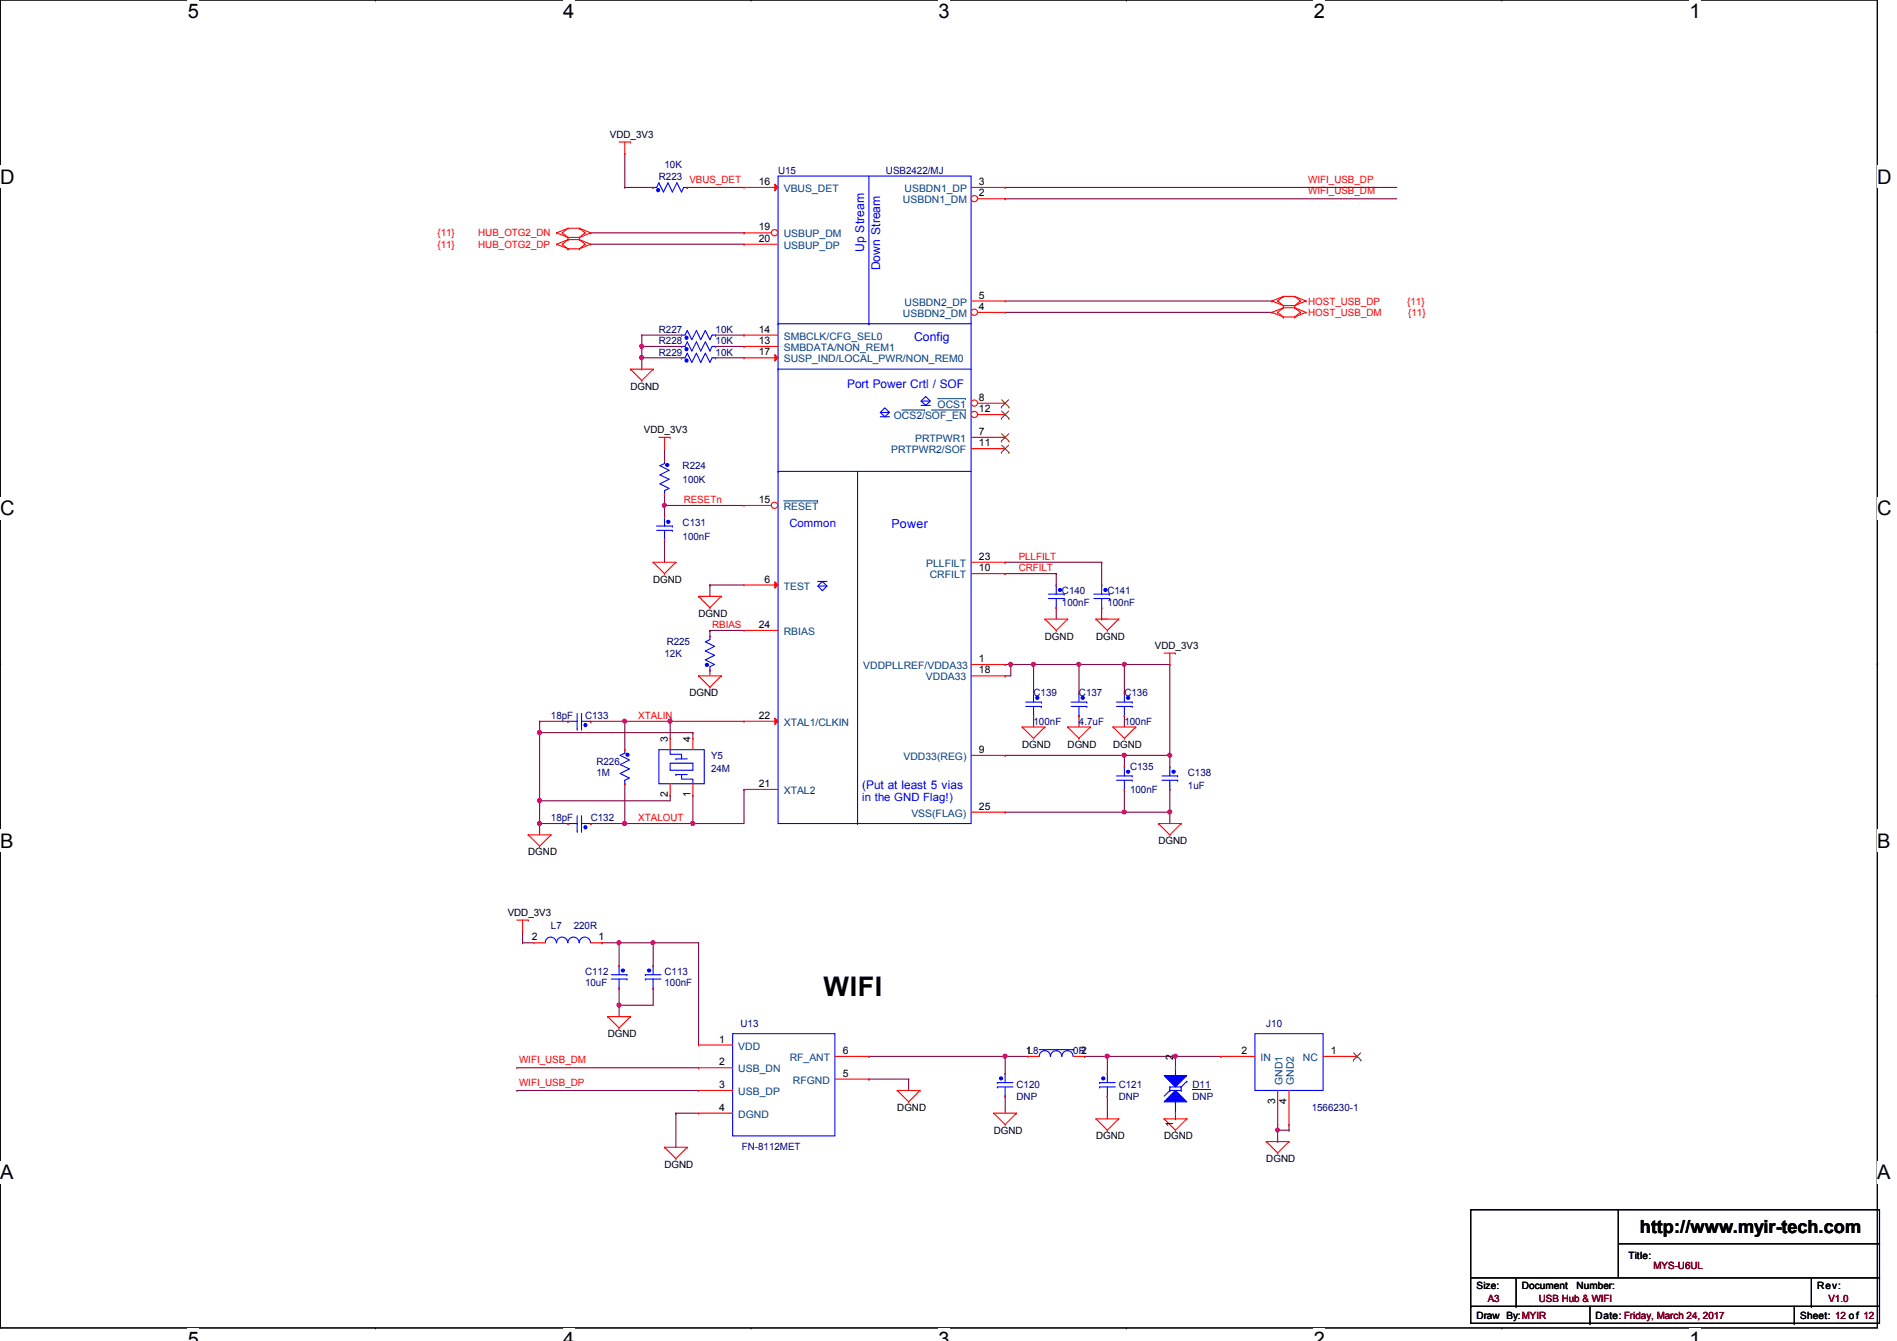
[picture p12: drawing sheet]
<svg xmlns="http://www.w3.org/2000/svg" width="297mm" height="210mm" viewBox="0 0 297 210" stroke-linecap="round" stroke-linejoin="round" font-family="sans-serif">
<path d="M0 0h294v207.9h-294z" fill="none" stroke="#000" stroke-width=".17"/>
<g fill="#fff">
<path d="M29.4 0h1.8v3.5h-1.8z"/>
<path d="M29.4 207.9h1.8v2h-1.8z"/>
</g>
<path d="M58.8 0h.1M58.8 207.9h.1" fill="none" stroke="#000" stroke-width=".17"/>
<g fill="#fff">
<path d="M88.2 0h1.7v3.5h-1.7z"/>
<path d="M88.2 207.9h1.7v2h-1.7z"/>
</g>
<path d="M117.6 0h.1M117.6 207.9h.1" fill="none" stroke="#000" stroke-width=".17"/>
<g fill="#fff">
<path d="M147 0h1.7v3.5h-1.7z"/>
<path d="M147 207.9h1.7v2h-1.7z"/>
</g>
<path d="M176.4 0h.1M176.4 207.9h.1" fill="none" stroke="#000" stroke-width=".17"/>
<g fill="#fff">
<path d="M205.7 0h1.8v3.5h-1.8z"/>
<path d="M205.7 207.9h1.8v2h-1.8z"/>
</g>
<path d="M235.2 0h.1M235.2 207.9h.1" fill="none" stroke="#000" stroke-width=".17"/>
<g fill="#fff">
<path d="M264.5 0h1.8v3.5h-1.8z"/>
<path d="M264.5 207.9h1.8v2h-1.8z"/>
<path d="M0 26h2.3v3.4h-2.3z"/>
<path d="M294 26h2.2v3.4h-2.2z"/>
<path d="M0 77.9h2.3v3.5h-2.3z"/>
<path d="M294 77.9h2.2v3.5h-2.2z"/>
</g>
<path d="M0 51.9h.1M294 51.9h.1" fill="none" stroke="#000" stroke-width=".17"/>
<g fill="#fff">
<path d="M0 129.9h2.1v3.4h-2.1z"/>
<path d="M294 129.9h2v3.4h-2z"/>
</g>
<path d="M0 103.9h.1M294 103.9h.1" fill="none" stroke="#000" stroke-width=".17"/>
<path d="M0 103.9h.1M294 103.9h.1" fill="none" stroke="#000" stroke-width=".16"/>
<g fill="#fff">
<path d="M0 181.8h2.1v3.5h-2.1z"/>
<path d="M294 181.8h2v3.5h-2z"/>
</g>
<path d="M0 155.9h.1M294 155.9h.1" fill="none" stroke="#000" stroke-width=".17"/>
<path d="M173.4 171.6h.1M173.4 171.6v3.5M173.4 165.4h10.7M184.1 165.4h.1" fill="none" stroke="#800040" stroke-width=".17"/>
<circle cx="173.4" cy="165.3" r=".32" fill="#f0f"/>
<circle cx="173.4" cy="165.3" r=".32" fill="none" stroke="#f0f" stroke-width=".17"/>
<circle cx="184" cy="165.3" r=".32" fill="#f0f"/>
<circle cx="184" cy="165.3" r=".32" fill="none" stroke="#f0f" stroke-width=".17"/>
<g fill="none" stroke="#800040" stroke-width=".17">
<path d="M81.8 145.8h.1M81.8 147.6h.1M81.8 145.8v1.8M81.8 147.6h1.8M94.3 147.6h.1M94.3 147.6h2.6M80.9 167.1h.1M80.9 170.7h.1M80.9 167.1h28.5M80.9 170.7h28.5M105.8 174.2h.1M105.8 174.2h3.6"/>
<path d="M105.8 174.2v5.4"/>
</g>
<circle cx="96.9" cy="147.5" r=".32" fill="#f0f"/>
<circle cx="96.9" cy="147.5" r=".32" fill="none" stroke="#f0f" stroke-width=".17"/>
<path d="M136.1 168.9h.1M136.1 165.4h.1M136.1 168.9h6.2M136.1 165.4h21.3M142.3 168.9h.1M142.3 168.9v1.8M157.4 171.6h.1M157.4 171.6v2.6" fill="none" stroke="#800040" stroke-width=".17"/>
<circle cx="157.4" cy="165.3" r=".32" fill="#f0f"/>
<circle cx="157.4" cy="165.3" r=".32" fill="none" stroke="#f0f" stroke-width=".17"/>
<g fill="none" stroke="#800040" stroke-width=".17">
<path d="M96.9 147.6h.1M96.9 154.7h.1M96.9 147.6v3.5M96.9 154.7v2.7M102.3 147.6h.1M102.3 154.7h.1M102.3 147.6v3.5M102.3 154.7v2.7M157.4 165.4h.1M157.4 165.4v2.6M157.4 165.4h3.5M169.8 165.4h.1"/>
<path d="M169.8 165.4h3.6M173.4 165.4h.1M173.4 165.4v2.6"/>
</g>
<circle cx="96.9" cy="157.3" r=".32" fill="#f0f"/>
<circle cx="96.9" cy="157.3" r=".32" fill="none" stroke="#f0f" stroke-width=".17"/>
<path d="M96.9 157.4h.1M96.9 147.6h.1M96.9 157.4v1.7M96.9 157.4h5.4M96.9 147.6h5.4M109.4 147.6h.1M109.4 147.6v16" fill="none" stroke="#800040" stroke-width=".17"/>
<circle cx="102.2" cy="147.5" r=".32" fill="#f0f"/>
<circle cx="102.2" cy="147.5" r=".32" fill="none" stroke="#f0f" stroke-width=".17"/>
<g fill="none" stroke="#800040" stroke-width=".17">
<path d="M92.5 36.4h24M92.5 38.2h24M97.8 29.3h.1M97.8 24h.1M97.8 29.3h4.5M97.8 24v5.3M107.6 29.3h.1M107.6 29.3h8.9M116.5 36.4h.1M116.5 38.2h.1M104.1 79.1h.1M104.1 79.1h12.4"/>
<path d="M102.3 147.6h.1M102.3 147.6h7.1"/>
</g>
<circle cx="104" cy="79.1" r=".32" fill="#f0f"/>
<circle cx="104" cy="79.1" r=".32" fill="none" stroke="#f0f" stroke-width=".17"/>
<g fill="none" stroke="#800040" stroke-width=".17">
<path d="M104.1 79.1h.1M104.1 70.2h.1M104.1 77.3h.1M104.1 70.2v1.8M104.1 77.3v3.6M104.1 84.5h.1M104.1 84.5v3.5M111.2 91.6h.1M111.2 98.7h.1M111.2 91.6v1.7M111.2 98.7v.9M111.2 91.6h5.3"/>
<path d="M111.2 98.7h5.3M84.5 112.9h.1M84.5 112.9v1.8M97.8 112.9h.1M97.8 112.9v4.4M111.2 104.9h.1M111.2 104.9v.9M92.5 128.9h.1M92.5 128.9h5.3"/>
</g>
<circle cx="97.8" cy="112.9" r=".32" fill="#f0f"/>
<circle cx="97.8" cy="112.9" r=".32" fill="none" stroke="#f0f" stroke-width=".17"/>
<path d="M97.8 122.7h.1M97.8 128.9h.1M97.8 122.7v6.2M97.8 128.9h10.7" fill="none" stroke="#800040" stroke-width=".17"/>
<circle cx="97.8" cy="128.9" r=".32" fill="#f0f"/>
<circle cx="97.8" cy="128.9" r=".32" fill="none" stroke="#f0f" stroke-width=".17"/>
<path d="M84.5 128.9h.1M84.5 128.9v1.8" fill="none" stroke="#800040" stroke-width=".17"/>
<circle cx="84.5" cy="128.9" r=".32" fill="#f0f"/>
<circle cx="84.5" cy="128.9" r=".32" fill="none" stroke="#f0f" stroke-width=".17"/>
<path d="M84.5 112.9h.1M84.5 112.9h4.4M92.5 112.9h.1M92.5 112.9h24M97.8 112.9h.1M104.9 112.9h.1M104.9 112.9v2.7M84.5 128.9h.1M84.5 128.9h4.4" fill="none" stroke="#800040" stroke-width=".17"/>
<circle cx="104.9" cy="112.9" r=".32" fill="#f0f"/>
<circle cx="104.9" cy="112.9" r=".32" fill="none" stroke="#f0f" stroke-width=".17"/>
<path d="M108.5 124.5h.1M108.5 128.9h.1M108.5 124.5v4.4M108.5 128.9h8" fill="none" stroke="#800040" stroke-width=".17"/>
<circle cx="108.5" cy="128.9" r=".32" fill="#f0f"/>
<circle cx="108.5" cy="128.9" r=".32" fill="none" stroke="#f0f" stroke-width=".17"/>
<path d="M84.5 114.7h.1M84.5 114.7h24M84.5 114.7v10.6M108.5 114.7h.1M108.5 114.7v.9" fill="none" stroke="#800040" stroke-width=".17"/>
<circle cx="84.5" cy="125.3" r=".32" fill="#f0f"/>
<circle cx="84.5" cy="125.3" r=".32" fill="none" stroke="#f0f" stroke-width=".17"/>
<circle cx="84.5" cy="114.7" r=".32" fill="#f0f"/>
<circle cx="84.5" cy="114.7" r=".32" fill="none" stroke="#f0f" stroke-width=".17"/>
<path d="M157.4 105.8h.1M158.3 104h.1M158.3 104v1.8h-.9M158.3 104h3.5M84.5 125.3h.1M84.5 125.3v3.6M104.9 124.5h.1M104.9 124.5v.8h-20.4M116.5 123.6h.1M116.5 123.6v5.3" fill="none" stroke="#800040" stroke-width=".17"/>
<circle cx="158.3" cy="104" r=".32" fill="#f0f"/>
<circle cx="158.3" cy="104" r=".32" fill="none" stroke="#f0f" stroke-width=".17"/>
<path d="M161.8 104h.1M161.8 104h7.1" fill="none" stroke="#800040" stroke-width=".17"/>
<circle cx="168.9" cy="104" r=".32" fill="#f0f"/>
<circle cx="168.9" cy="104" r=".32" fill="none" stroke="#f0f" stroke-width=".17"/>
<circle cx="161.8" cy="104" r=".32" fill="#f0f"/>
<circle cx="161.8" cy="104" r=".32" fill="none" stroke="#f0f" stroke-width=".17"/>
<path d="M168.9 104h.1M168.9 104h7.2" fill="none" stroke="#800040" stroke-width=".17"/>
<circle cx="176" cy="104" r=".32" fill="#f0f"/>
<circle cx="176" cy="104" r=".32" fill="none" stroke="#f0f" stroke-width=".17"/>
<path d="M157.4 118.2h.1M157.4 118.2h18.7M183.2 118.2h.1M183.2 118.2v1.8M183.2 123.6h.1M183.2 123.6v3.5" fill="none" stroke="#800040" stroke-width=".17"/>
<circle cx="176" cy="118.2" r=".32" fill="#f0f"/>
<circle cx="176" cy="118.2" r=".32" fill="none" stroke="#f0f" stroke-width=".17"/>
<g fill="none" stroke="#800040" stroke-width=".17">
<path d="M157.4 104h.1M157.4 104h.9M161.8 112h.1M161.8 104h.1M161.8 104v4.5M161.8 112v1.8M168.9 112h.1M168.9 112v1.8M176.1 118.2h.1M176.1 112h.1M176.1 104h.1M176.1 104v4.5"/>
<path d="M176.1 112v1.8M176.1 118.2v1.8M183.2 104h.1M183.2 104v14.2h-7.1M176.1 123.6h.1M176.1 127.1h.1M176.1 123.6v3.5M176.1 127.1h7.1"/>
</g>
<circle cx="183.1" cy="118.2" r=".32" fill="#f0f"/>
<circle cx="183.1" cy="118.2" r=".32" fill="none" stroke="#f0f" stroke-width=".17"/>
<path d="M168.9 104h.1M168.9 104v4.5M183.2 127.1h.1M183.2 127.1v1.8" fill="none" stroke="#800040" stroke-width=".17"/>
<circle cx="183.1" cy="127.1" r=".32" fill="#f0f"/>
<circle cx="183.1" cy="127.1" r=".32" fill="none" stroke="#f0f" stroke-width=".17"/>
<path d="M176.1 104h.1M176.1 104h7.1M157.4 127.1h.1M157.4 127.1h18.7" fill="none" stroke="#800040" stroke-width=".17"/>
<circle cx="176" cy="127.1" r=".32" fill="#f0f"/>
<circle cx="176" cy="127.1" r=".32" fill="none" stroke="#f0f" stroke-width=".17"/>
<g fill="none" stroke="#800040" stroke-width=".17">
<path d="M100.5 52.5h.1M100.5 54.2h.1M100.5 52.5h6.2M100.5 54.2h6.2M100.5 52.5v1.7M112.1 52.5h4.4M112.1 54.2h4.4M112.1 56h4.4M116.5 52.5h.1M116.5 54.2h.1M116.5 56h.1M157.4 88h.1"/>
<path d="M157.4 89.8h.1M157.4 88h15.1M157.4 89.8h8M165.4 89.8h.1M165.4 95.1h.1M165.4 89.8v1.8M165.4 95.1v1.8M172.5 88h.1M172.5 95.1h.1M172.5 96.9h.1M172.5 88v3.6M172.5 95.1v1.8"/>
<path d="M172.5 96.9h.9"/>
</g>
<circle cx="100.5" cy="54.2" r=".32" fill="#f0f"/>
<circle cx="100.5" cy="54.2" r=".32" fill="none" stroke="#f0f" stroke-width=".17"/>
<path d="M100.5 56h.1M100.5 57.8h.1M100.5 54.2v3.6M100.5 56h6.2" fill="none" stroke="#800040" stroke-width=".17"/>
<circle cx="100.5" cy="56" r=".32" fill="#f0f"/>
<circle cx="100.5" cy="56" r=".32" fill="none" stroke="#f0f" stroke-width=".17"/>
<path d="M157.4 31.1h.1M157.4 29.3h.1M157.4 31.1h61.3M157.4 29.3h61.3M157.4 48.9h41.8M157.4 47.1h41.8M199.2 48.9h.1M199.2 47.1h.1M200.1 176.9h.1M200.1 176v.9M200.1 176.9h1.7M201.8 176.9h.1" fill="none" stroke="#800040" stroke-width=".17"/>
<circle cx="200" cy="176.9" r=".32" fill="#f0f"/>
<circle cx="200" cy="176.9" r=".32" fill="none" stroke="#f0f" stroke-width=".17"/>
<path d="M184.1 175.1h.1M184.1 165.4h.1M184.1 165.4v1.7M184.1 174.2v.9M184.1 165.4h7.1M191.2 165.4h.1M200.1 178.7h.1M200.1 176.9v1.8M201.8 176h.1M201.8 176v.9" fill="none" stroke="#800040" stroke-width=".17"/>
<g fill="none" stroke="#f00" stroke-width=".17">
<path d="M87.2 38.2h.1M87.2 36.4h.1M87.2 38.2l1.7 .7M87.2 36.4l1.7 .8M88 38.2h.1M88 36.4h.1M88 38.2l.9 .7M88 36.4l.9 .8M88.9 38.9h.1M88.9 37.5h.1M88.9 37.2h.1M88.9 35.7h.1"/>
<path d="M88.9 38.9h1.8M88.9 37.5h1.8M88.9 37.5l-1.7 .7M88.9 37.5l-.9 .7M88.9 37.2h1.8M88.9 35.7h1.8M88.9 35.7l-1.7 .7M88.9 35.7l-.9 .7M90.7 37.5h.1M90.7 38.9h.1M90.7 35.7h.1M90.7 37.2h.1"/>
<path d="M90.7 37.5l1.8 .7M90.7 37.5l.9 .7M90.7 35.7l1.8 .7M90.7 35.7l.9 .7M91.6 38.2h.1M91.6 36.4h.1M91.6 38.2l-.9 .7M91.6 36.4l-.9 .8M92.5 38.2h.1M92.5 36.4h.1M92.5 38.2l-1.8 .7M92.5 36.4l-1.8 .8"/>
<path d="M96.9 22.2h1.8M97.8 24h.1M97.8 22.2v1.8M98.7 22.2h.1M98.7 57.8h.1M98.7 57.8h3.6M98.7 57.8l1.8 1.8M100.5 59.6h.1M102.3 57.8h.1M102.3 57.8l-1.8 1.8M199.2 48.9h.1M199.2 47.1h.1"/>
<path d="M199.2 48.9l1.8 .7M199.2 47.1l1.8 .7M200.1 48.9h.1M200.1 47.1h.1M200.1 48.9l.9 .7M200.1 47.1l.9 .7M201 48.2h.1M201 49.6h.1M201 46.4h.1M201 47.8h.1M201 49.6h1.7M201 48.2h1.7"/>
<path d="M201 48.2l-1.8 .7M201 48.2l-.9 .7M201 47.8h1.7M201 46.4h1.7M201 46.4l-1.8 .7M201 46.4l-.9 .7M202.7 49.6h.1M202.7 48.2h.1M202.7 47.8h.1M202.7 46.4h.1M202.7 48.2l1.8 .7M202.7 48.2l.9 .7"/>
<path d="M202.7 46.4l1.8 .7M202.7 46.4l.9 .7M203.6 48.9h.1M203.6 47.1h.1M203.6 48.9l-.9 .7M203.6 47.1l-.9 .7M204.5 48.9h.1M204.5 47.1h.1M204.5 48.9l-1.8 .7M204.5 47.1l-1.8 .7M103.2 68.5h1.7M104.1 70.2h.1"/>
<path d="M104.1 68.5v1.7M104.9 68.5h.1M102.3 88h.1M102.3 88h3.5M102.3 88l1.8 1.8M104.1 89.8h.1M105.8 88h.1M105.8 88l-1.7 1.8M109.4 93.3h.1M109.4 93.3h3.5M109.4 93.3l1.8 1.8M111.2 95.1h.1"/>
<path d="M112.9 93.3h.1M112.9 93.3l-1.7 1.8M163.6 96.9h.1M163.6 96.9h3.6M163.6 96.9l1.8 1.8M165.4 98.7h.1M167.2 96.9h.1M167.2 96.9l-1.8 1.8M171.6 96.9h.1M171.6 96.9h3.6M171.6 96.9l1.8 1.8M173.4 98.7h.1"/>
<path d="M175.2 96.9h.1M175.2 96.9l-1.8 1.8M109.4 105.8h.1M109.4 105.8h3.5M109.4 105.8l1.8 1.8M111.2 107.6h.1M112.9 105.8h.1M112.9 105.8l-1.7 1.8M160.1 113.8h.1M160.1 113.8h3.5M160.1 113.8l1.7 1.8M161.8 115.6h.1"/>
<path d="M163.6 113.8h.1M163.6 113.8l-1.8 1.8M167.2 113.8h.1M167.2 113.8h3.5M167.2 113.8l1.7 1.8M168.9 115.6h.1M170.7 113.8h.1M170.7 113.8l-1.8 1.8M174.3 113.8h.1M174.3 113.8h3.5M174.3 113.8l1.8 1.8M176.1 115.6h.1"/>
<path d="M177.8 113.8h.1M177.8 113.8l-1.7 1.8M182.3 102.2h1.8M183.2 104h.1M183.2 102.2v1.8M184.1 102.2h.1M82.7 130.7h.1M82.7 130.7h3.6M82.7 130.7l1.8 1.8M84.5 132.5h.1M86.3 130.7h.1M86.3 130.7l-1.8 1.8"/>
<path d="M181.4 128.9h.1M181.4 128.9h3.6M181.4 128.9l1.8 1.8M183.2 130.7h.1M185 128.9h.1M185 128.9l-1.8 1.8M80.9 144h1.8M81.8 145.8h.1M81.8 144v1.8M82.7 144h.1M95.2 159.1h.1M95.2 159.1h3.5"/>
<path d="M95.2 159.1l1.7 1.8M98.7 159.1h.1M98.7 159.1l-1.8 1.8M96.9 160.9h.1M104.1 179.6h.1M104.1 179.6h3.5M104.1 179.6l1.7 1.8M107.6 179.6h.1M107.6 179.6l-1.8 1.8M140.5 170.7h.1M140.5 170.7h3.6M140.5 170.7l1.8 1.8"/>
<path d="M142.3 172.5h.1M144.1 170.7h.1M144.1 170.7l-1.8 1.8M155.6 174.2h.1M155.6 174.2h3.6M155.6 174.2l1.8 1.8M157.4 176h.1M159.2 174.2h.1M159.2 174.2l-1.8 1.8M171.6 175.1h.1M171.6 175.1h3.6M171.6 175.1l1.8 1.8"/>
<path d="M173.4 176.9h.1M175.2 175.1h.1M175.2 175.1l-1.8 1.8M182.3 175.1h.1M182.3 175.1h3.5M182.3 175.1l1.8 1.8M184.1 176.9h.1M185.8 175.1h.1M185.8 175.1l-1.7 1.8M198.3 178.7h.1M198.3 178.7h3.5M198.3 178.7l1.8 1.8"/>
<path d="M201.8 178.7h.1M201.8 178.7l-1.7 1.8M105.8 181.4h.1M200.1 180.5h.1"/>
</g>
<g fill="none" stroke="#000" stroke-width=".17">
<path d="M230.3 189.4h64v17.7h-64zM253.4 189.4h.1M253.4 189.4v10.6M253.4 194.7h40.9M294.3 194.7h.1M230.3 204.5h.1M230.3 204.5h64M230.3 200h64M237.4 204.5h.1M237.4 200v4.5M249 207.1h.1M249 204.5v2.6"/>
<path d="M281 207.1h.1M281 204.5v2.6M283.6 204.5h.1M283.6 200v4.5M294.3 200h.1"/>
</g>
<path d="M106.7 52.5h.1M106.7 52.5h.6l.3-.8 .7 1.5 .7-1.5 .7 1.5 .7-1.5 .8 1.5 .3-.7h.6M112.1 52.5h.1" fill="none" stroke="#00f" stroke-width=".17"/>
<path d="M107.3 52.7l.2-.1 .2 .1v.3l-.2 .1-.2-.1z" fill-rule="evenodd" fill="#00f"/>
<path d="M107.3 52.7l.2-.1 .2 .1v.3l-.2 .1-.2-.1zM174.8 110.6h2.5M174.8 109.9h2.5M176.1 108.5h.1M176.1 112h.1M176.1 108.5v1.4M176.1 110.6v1.4M177.3 110.6h.1M177.3 109.9h.1" fill="none" stroke="#00f" stroke-width=".17"/>
<path d="M106.7 52.5h.1M112.1 52.5h.1" fill="none" stroke="#f00" stroke-width=".17"/>
<circle cx="176.7" cy="109.2" r=".25" fill="#00f"/>
<g fill="none" stroke="#00f" stroke-width=".17">
<path d="M101 153.2h.1M101 152.6h.1M101 153.2h2.5M101 152.6h2.5M102.3 151.1h.1M102.3 154.7h.1M102.3 151.1v1.5M102.3 153.2v1.5"/>
<circle cx="176.7" cy="109.2" r=".25"/>
</g>
<path d="M176.1 108.5h.1M176.1 112h.1" fill="none" stroke="#f00" stroke-width=".17"/>
<circle cx="101.6" cy="151.9" r=".25" fill="#00f"/>
<g fill="none" stroke="#00f" stroke-width=".17">
<path d="M106.7 54.2h.1M106.7 54.2h.6l.3-.7 .7 1.4 .7-1.4 .7 1.4 .7-1.4 .8 1.4 .3-.7h.6M112.1 54.2h.1"/>
<circle cx="101.6" cy="151.9" r=".25"/>
</g>
<path d="M102.3 151.1h.1M102.3 154.7h.1" fill="none" stroke="#f00" stroke-width=".17"/>
<path d="M107.3 54.5l.2-.1 .2 .1v.3l-.2 .1-.2-.1z" fill-rule="evenodd" fill="#00f"/>
<path d="M107.3 54.5l.2-.1 .2 .1v.3l-.2 .1-.2-.1zM167.7 110.6h2.5M167.7 109.9h2.5M168.9 108.5h.1M168.9 112h.1M168.9 108.5v1.4M168.9 110.6v1.4M170.2 110.6h.1M170.2 109.9h.1" fill="none" stroke="#00f" stroke-width=".17"/>
<path d="M106.7 54.2h.1M112.1 54.2h.1" fill="none" stroke="#f00" stroke-width=".17"/>
<circle cx="169.5" cy="109.2" r=".25" fill="#00f"/>
<g fill="none" stroke="#00f" stroke-width=".17">
<path d="M95.7 153.2h2.5M95.7 152.6h2.5M96.9 151.1h.1M96.9 154.7h.1M96.9 151.1v1.5M96.9 153.2v1.5M98.2 153.2h.1M98.2 152.6h.1"/>
<circle cx="169.5" cy="109.2" r=".25"/>
</g>
<path d="M168.9 108.5h.1M168.9 112h.1" fill="none" stroke="#f00" stroke-width=".17"/>
<circle cx="97.5" cy="151.9" r=".25" fill="#00f"/>
<g fill="none" stroke="#00f" stroke-width=".17">
<path d="M111.2 99.6h.1M111.2 99.6v.5l-.8 .4 1.5 .7-1.5 .7 1.5 .7-1.5 .7 1.5 .7-.7 .4v.5M111.2 104.9h.1"/>
<circle cx="97.5" cy="151.9" r=".25"/>
</g>
<path d="M96.9 151.1h.1M96.9 154.7h.1" fill="none" stroke="#f00" stroke-width=".17"/>
<circle cx="110.7" cy="104.1" r=".25" fill="#00f"/>
<g fill="none" stroke="#00f" stroke-width=".17">
<path d="M106.7 56h.1M106.7 56h.6l.3-.7 .7 1.4 .7-1.4 .7 1.4 .7-1.4 .8 1.4 .3-.7h.6M112.1 56h.1"/>
<circle cx="110.7" cy="104.1" r=".25"/>
</g>
<path d="M111.2 99.6h.1M111.2 104.9h.1" fill="none" stroke="#f00" stroke-width=".17"/>
<path d="M107.3 56.2h.2l.2 .1v.3l-.2 .1-.2-.1z" fill-rule="evenodd" fill="#00f"/>
<path d="M107.3 56.2h.2l.2 .1v.3l-.2 .1-.2-.1zM181.9 122.1h2.5M181.9 121.5h2.5M183.2 120h.1M183.2 123.6h.1M183.2 120v1.5M183.2 122.1v1.5M184.4 122.1h.1M184.4 121.5h.1" fill="none" stroke="#00f" stroke-width=".17"/>
<path d="M106.7 56h.1M112.1 56h.1" fill="none" stroke="#f00" stroke-width=".17"/>
<circle cx="183.8" cy="120.8" r=".25" fill="#00f"/>
<g fill="none" stroke="#00f" stroke-width=".17">
<path d="M160.6 110.6h2.5M160.6 109.9h2.5M161.8 108.5h.1M161.8 112h.1M161.8 108.5v1.4M161.8 110.6v1.4M163.1 110.6h.1M163.1 109.9h.1M196.5 161.8h10.7v8.9h-10.7z"/>
<circle cx="183.8" cy="120.8" r=".25"/>
</g>
<path d="M183.2 120h.1M183.2 123.6h.1M191.2 165.4h.1M191.2 165.4h5.3M200.1 176h.1M200.1 170.7v5.3M201.8 176h.1M201.8 170.7v5.3M207.2 165.4h5.3M212.5 165.4h.1" fill="none" stroke="#f00" stroke-width=".17"/>
<path d="M211.9 165.9h.1M212 164.8l1.1 1.1M213.1 164.8l-1.2 1.1M213.1 165.9h.1" fill="none" stroke="#804000" stroke-width=".16"/>
<circle cx="162.4" cy="109.2" r=".25" fill="#00f"/>
<g fill="none" stroke="#00f" stroke-width=".17">
<path d="M104.1 77.3h.1M104.1 72h.1M104.1 72v.6l-.8 .3 1.5 .7-1.5 .7 1.5 .7-1.5 .7 1.5 .8-.7 .3v.5"/>
<circle cx="162.4" cy="109.2" r=".25"/>
</g>
<path d="M161.8 108.5h.1M161.8 112h.1" fill="none" stroke="#f00" stroke-width=".17"/>
<circle cx="104.5" cy="72.8" r=".25" fill="#00f"/>
<g fill="none" stroke="#00f" stroke-width=".17">
<path d="M121.8 27.6h30.3v101.3h-30.3zM136.1 27.6v23.1M121.8 50.7h.1M121.8 57.8h.1M121.8 50.7h30.3M121.8 57.8h30.3M136.1 50.7h.1M121.8 73.8h.1M121.8 73.8h30.3M134.3 73.8v55.1M137.8 65.2h1.5M137.8 64.6h1.5"/>
<path d="M138.6 63.8l.7 .8-.7 .6-.8-.6zM144.2 62.8l.7-.7 .8 .7-.8 .7zM144.2 63.5h1.5M144.2 62.8h1.5M128.1 91.7l.7-.7 .7 .7-.7 .8zM128.1 91h1.4M128.1 91.7h1.4M134.3 128.9h.1"/>
<circle cx="104.5" cy="72.8" r=".25"/>
</g>
<path d="M116.5 38.2h.1M116.5 38.2h5.3M104.1 72h.1M104.1 77.3h.1" fill="none" stroke="#f00" stroke-width=".17"/>
<circle cx="121.3" cy="36.4" r=".5" fill="#fff"/>
<g fill="none" stroke="#f00" stroke-width=".17">
<path d="M116.5 36.4h.1M116.5 36.4h4.3M152.1 29.3h5.3M157.4 29.3h.1M152.1 47.1h5.3M157.4 47.1h.1"/>
<circle cx="121.3" cy="36.4" r=".5"/>
</g>
<circle cx="152.6" cy="31.1" r=".5" fill="#fff"/>
<g fill="none" stroke="#f00" stroke-width=".17">
<path d="M153.1 31.1h4.3M157.4 31.1h.1"/>
<circle cx="152.6" cy="31.1" r=".5"/>
</g>
<circle cx="152.6" cy="48.9" r=".5" fill="#fff"/>
<g fill="none" stroke="#f00" stroke-width=".17">
<path d="M153.1 48.9h4.3M157.4 48.9h.1"/>
<circle cx="152.6" cy="48.9" r=".5"/>
</g>
<path d="M121.3 28.8l.5 .5-.5 .5z" fill="#f00"/>
<path d="M116.5 29.3h.1M116.5 29.3h5.3M121.3 28.8l.5 .5-.5 .5zM152.1 68.5h5.3M152.1 70.2h5.3M157.4 68.5h.1M157.4 70.2h.1" fill="none" stroke="#f00" stroke-width=".17"/>
<path d="M156.8 69h.1M156.8 70.8h.1M156.8 67.9l1.2 1.1M156.8 69.7l1.2 1.1M157.9 67.9l-1.1 1.1M157.9 69.7l-1.1 1.1M158 69h.1M158 70.8h.1" fill="none" stroke="#804000" stroke-width=".16"/>
<circle cx="152.6" cy="63.1" r=".5" fill="#fff"/>
<g fill="none" stroke="#f00" stroke-width=".17">
<path d="M153.1 63.1h4.3M157.4 63.1h.1"/>
<circle cx="152.6" cy="63.1" r=".5"/>
</g>
<path d="M156.8 63.7h.1M156.8 62.6l1.2 1.1M157.9 62.6l-1.1 1.1M158 63.7h.1" fill="none" stroke="#804000" stroke-width=".16"/>
<path d="M146.8 62.4h4.4M151.2 62.4h.1" fill="none" stroke="#004080" stroke-width=".16"/>
<circle cx="152.6" cy="64.9" r=".5" fill="#fff"/>
<g fill="none" stroke="#f00" stroke-width=".17">
<path d="M116.5 54.2h.1M116.5 52.5h.1M116.5 54.2h5.3M116.5 52.5h5.3M153.1 64.9h4.3M157.4 64.9h.1M116.5 98.7h.1M116.5 98.7h5.3"/>
<circle cx="152.6" cy="64.9" r=".5"/>
</g>
<path d="M156.8 65.5h.1M156.8 64.3l1.2 1.2M157.9 64.3l-1.1 1.2M158 65.5h.1" fill="none" stroke="#804000" stroke-width=".16"/>
<path d="M141.2 64.2h3.6M144.8 64.2h.1M145.8 64.2h5.4M151.2 64.2h.1" fill="none" stroke="#004080" stroke-width=".16"/>
<path d="M121.3 112.4l.5 .5-.5 .5z" fill="#f00"/>
<path d="M116.5 112.9h.1M116.5 112.9h5.3M121.3 112.4l.5 .5-.5 .5zM116.5 123.6h.1M116.5 123.6h5.3" fill="none" stroke="#f00" stroke-width=".17"/>
<circle cx="121.3" cy="79.1" r=".5" fill="#fff"/>
<g fill="none" stroke="#f00" stroke-width=".17">
<path d="M116.5 79.1h.1M116.5 79.1h4.3"/>
<circle cx="121.3" cy="79.1" r=".5"/>
</g>
<path d="M122.7 78.4h5.3M128 78.4h.1" fill="none" stroke="#004080" stroke-width=".16"/>
<path d="M121.3 55.5l.5 .5-.5 .5z" fill="#f00"/>
<path d="M116.5 56h.1M116.5 56h5.3M121.3 55.5l.5 .5-.5 .5z" fill="none" stroke="#f00" stroke-width=".17"/>
<path d="M121.3 91.1l.5 .5-.5 .5z" fill="#f00"/>
<g fill="none" stroke="#f00" stroke-width=".17">
<path d="M116.5 91.6h.1M116.5 91.6h5.3M121.3 91.1l.5 .5-.5 .5zM152.1 88h5.3M152.1 89.8h5.3M157.4 88h.1M157.4 89.8h.1M152.1 104h5.3M152.1 118.2h5.3M152.1 105.8h5.3M157.4 104h.1M157.4 118.2h.1"/>
<path d="M157.4 105.8h.1M152.1 127.1h5.3M157.4 127.1h.1"/>
</g>
<path d="M102.8 83h2.5M102.8 82.3h2.5M104.1 80.9h.1M104.1 84.5h.1M104.1 80.9v1.4M104.1 83v1.5M105.3 83h.1M105.3 82.3h.1" fill="none" stroke="#00f" stroke-width=".17"/>
<circle cx="104.6" cy="81.7" r=".25" fill="#00f"/>
<g fill="none" stroke="#00f" stroke-width=".17">
<path d="M97.8 117.3h.1M97.8 117.3v.6l-.7 .3 1.4 .8-1.4 .7 1.4 .7-1.4 .7 1.4 .7-.7 .3v.6M97.8 122.7h.1M114.7 161.8h16v16h-16z"/>
<circle cx="104.6" cy="81.7" r=".25"/>
</g>
<g fill="none" stroke="#f00" stroke-width=".17">
<path d="M104.1 80.9h.1M104.1 84.5h.1M109.4 163.6h.1M109.4 167.1h.1M109.4 170.7h.1M109.4 174.2h.1M109.4 163.6h5.3M109.4 167.1h5.3M109.4 170.7h5.3M109.4 174.2h5.3M130.7 168.9h5.4M130.7 165.4h5.4"/>
<path d="M136.1 168.9h.1M136.1 165.4h.1"/>
</g>
<circle cx="98.3" cy="118.1" r=".25" fill="#00f"/>
<g fill="none" stroke="#00f" stroke-width=".17">
<path d="M102.3 29.3h.1M102.3 29.3h.5l.4-.7 .7 1.5 .7-1.5 .7 1.5 .7-1.5 .7 1.5 .4-.8h.5M107.6 29.3h.1"/>
<circle cx="98.3" cy="118.1" r=".25"/>
</g>
<path d="M97.8 117.3h.1M97.8 122.7h.1" fill="none" stroke="#f00" stroke-width=".17"/>
<path d="M102.9 29.6l.1-.1 .3 .1-.1 .3-.2 .1-.1-.1z" fill-rule="evenodd" fill="#00f"/>
<path d="M102.9 29.6l.1-.1 .3 .1-.1 .3-.2 .1-.1-.1zM88.9 128.9h.1M88.9 128.9h1.5M90.4 130.1h.1M90.4 127.7v2.4M91.1 130.1h.1M91.1 127.7v2.4M91.1 128.9h1.4M92.5 128.9h.1" fill="none" stroke="#00f" stroke-width=".17"/>
<path d="M102.3 29.3h.1M107.6 29.3h.1" fill="none" stroke="#f00" stroke-width=".17"/>
<path d="M91.5 129.3l.1-.1 .3 .2-.1 .3-.2 .1-.1-.1z" fill-rule="evenodd" fill="#00f"/>
<path d="M88.9 112.9h.1M88.9 112.9h1.5M90.4 114.1h.1M90.4 111.7v2.4M91.1 114.1h.1M91.1 111.7v2.4M91.1 112.9h1.4M92.5 112.9h.1M91.5 129.3l.1-.1 .3 .2-.1 .3-.2 .1-.1-.1z" fill="none" stroke="#00f" stroke-width=".17"/>
<path d="M88.9 128.9h.1M92.5 128.9h.1" fill="none" stroke="#f00" stroke-width=".17"/>
<path d="M91.5 113.3l.1-.1 .3 .2-.1 .3h-.2h-.1z" fill-rule="evenodd" fill="#00f"/>
<path d="M164.2 93.7h2.4M164.2 93h2.4M165.4 91.6h.1M165.4 95.1h.1M165.4 91.6v1.4M165.4 93.7v1.4M166.6 93.7h.1M166.6 93h.1M91.5 113.3l.1-.1 .3 .2-.1 .3h-.2h-.1z" fill="none" stroke="#00f" stroke-width=".17"/>
<path d="M88.9 112.9h.1M92.5 112.9h.1" fill="none" stroke="#f00" stroke-width=".17"/>
<circle cx="166" cy="92.3" r=".25" fill="#00f"/>
<g fill="none" stroke="#00f" stroke-width=".17">
<path d="M171.3 93.7h2.4M171.3 93h2.4M172.5 91.6h.1M172.5 95.1h.1M172.5 91.6v1.4M172.5 93.7v1.4M173.7 93.7h.1M173.7 93h.1M103.2 117.3h7.1v5.4h-7.1zM104.9 119.5h3.6v1.1h-3.6zM104.9 117.3v.8h1.8v.7M105.8 118.8h.1"/>
<path d="M105.8 118.8h1.8M105.8 121.2h.1M105.8 121.2h1.8M106.7 121.2v.8h1.8v.7"/>
<circle cx="166" cy="92.3" r=".25"/>
</g>
<path d="M165.4 91.6h.1M165.4 95.1h.1M104.9 115.6h.1M104.9 115.6v1.7M108.5 115.6h.1M108.5 115.6v1.7M104.9 124.5h.1M104.9 122.7v1.8M108.5 124.5h.1M108.5 122.7v1.8" fill="none" stroke="#f00" stroke-width=".17"/>
<circle cx="173.1" cy="92.3" r=".25" fill="#00f"/>
<g fill="none" stroke="#00f" stroke-width=".17">
<path d="M85.4 147.6a.87 .87 0 0 1 .9-.9 .87 .87 0 0 1 .8 .9M87.2 147.6a.87 .87 0 0 1 .8-.9 .87 .87 0 0 1 .9 .9M88.9 147.6a.87 .87 0 0 1 .9-.9 .87 .87 0 0 1 .9 .9M90.7 147.6a.87 .87 0 0 1 .9-.9 .87 .87 0 0 1 .9 .9M156.2 170.1h.1M156.2 169.5h.1M156.2 170.1h2.4M156.2 169.5h2.4M157.4 168h.1M157.4 171.6h.1M157.4 168v1.5M157.4 170.1v1.5"/>
<path d="M162.7 165.4a.87 .87 0 0 1 .9-.9 .87 .87 0 0 1 .9 .9M162.7 164.3h5.4M164.5 165.4a.87 .87 0 0 1 .9-.9 .87 .87 0 0 1 .8 .9M166.3 165.4a.87 .87 0 0 1 .8-.9 .87 .87 0 0 1 .9 .9M168.1 164.3h.1"/>
<circle cx="173.1" cy="92.3" r=".25"/>
</g>
<path d="M172.5 91.6h.1M172.5 95.1h.1M83.6 147.6h.1M83.6 147.6h1.8M92.5 147.6h1.8M94.3 147.6h.1M160.9 165.4h.1M160.9 165.4h1.8M168.1 165.4h1.7M169.8 165.4h.1" fill="none" stroke="#f00" stroke-width=".17"/>
<circle cx="156.8" cy="168.8" r=".25" fill="#00f"/>
<g fill="none" stroke="#00f" stroke-width=".17">
<path d="M172.2 170.1h.1M172.2 169.5h.1M172.2 170.1h2.4M172.2 169.5h2.4M173.4 168h.1M173.4 171.6h.1M173.4 168v1.5M173.4 170.1v1.5"/>
<circle cx="156.8" cy="168.8" r=".25"/>
</g>
<path d="M157.4 168h.1M157.4 171.6h.1" fill="none" stroke="#f00" stroke-width=".17"/>
<circle cx="172.8" cy="168.8" r=".25" fill="#00f"/>
<g fill="none" stroke="#00f" stroke-width=".17">
<path d="M174.8 122.1h2.5M174.8 121.5h2.5M176.1 120h.1M176.1 123.6h.1M176.1 120v1.5M176.1 122.1v1.5M177.3 122.1h.1M177.3 121.5h.1"/>
<circle cx="172.8" cy="168.8" r=".25"/>
</g>
<path d="M173.4 168h.1M173.4 171.6h.1" fill="none" stroke="#f00" stroke-width=".17"/>
<circle cx="176.7" cy="120.8" r=".25" fill="#00f"/>
<circle cx="176.7" cy="120.8" r=".25" fill="none" stroke="#00f" stroke-width=".17"/>
<path d="M176.1 120h.1M176.1 123.6h.1" fill="none" stroke="#f00" stroke-width=".17"/>
<path d="M182.3 168.4h3.5l-1.7 1.7z" fill="#00f"/>
<path d="M182.3 168.4h3.5l-1.7 1.7z" fill="none" stroke="#00f" stroke-width=".17"/>
<path d="M184.1 170.7l1.7 1.8h-3.5z" fill="#00f"/>
<g fill="none" stroke="#00f" stroke-width=".17">
<path d="M183.2 170.7h.1M183.2 170.1h.1M183.2 170.7l-.9 .9M183.2 170.7h1.8M183.2 170.1h1.8M183.2 170.1v.6M184.1 170.7l1.7 1.8h-3.5zM184.1 172.5h.1M184.1 167.1h.1M184.1 167.1v1.3M184.1 172.5v1.7M185 170.7h.1"/>
<path d="M185 170.1h.1M185 170.1v.6M185.8 169.2h.1M185.8 169.2l-.8 .9"/>
</g>
<path d="M186.7 170.6h2.9" fill="none" stroke="#000080" stroke-width=".16"/>
<path d="M184.1 174.2h.1M184.1 167.1h.1" fill="none" stroke="#f00" stroke-width=".17"/>
<circle cx="173.4" cy="165.3" r=".32" fill="#f0f"/>
<circle cx="173.4" cy="165.3" r=".32" fill="none" stroke="#f0f" stroke-width=".17"/>
<circle cx="184" cy="165.3" r=".32" fill="#f0f"/>
<circle cx="184" cy="165.3" r=".32" fill="none" stroke="#f0f" stroke-width=".17"/>
<circle cx="96.9" cy="147.5" r=".32" fill="#f0f"/>
<circle cx="96.9" cy="147.5" r=".32" fill="none" stroke="#f0f" stroke-width=".17"/>
<circle cx="157.4" cy="165.3" r=".32" fill="#f0f"/>
<circle cx="157.4" cy="165.3" r=".32" fill="none" stroke="#f0f" stroke-width=".17"/>
<circle cx="96.9" cy="157.3" r=".32" fill="#f0f"/>
<circle cx="96.9" cy="157.3" r=".32" fill="none" stroke="#f0f" stroke-width=".17"/>
<circle cx="102.2" cy="147.5" r=".32" fill="#f0f"/>
<circle cx="102.2" cy="147.5" r=".32" fill="none" stroke="#f0f" stroke-width=".17"/>
<circle cx="104" cy="79.1" r=".32" fill="#f0f"/>
<circle cx="104" cy="79.1" r=".32" fill="none" stroke="#f0f" stroke-width=".17"/>
<circle cx="97.8" cy="112.9" r=".32" fill="#f0f"/>
<circle cx="97.8" cy="112.9" r=".32" fill="none" stroke="#f0f" stroke-width=".17"/>
<circle cx="97.8" cy="128.9" r=".32" fill="#f0f"/>
<circle cx="97.8" cy="128.9" r=".32" fill="none" stroke="#f0f" stroke-width=".17"/>
<circle cx="84.5" cy="128.9" r=".32" fill="#f0f"/>
<circle cx="84.5" cy="128.9" r=".32" fill="none" stroke="#f0f" stroke-width=".17"/>
<circle cx="104.9" cy="112.9" r=".32" fill="#f0f"/>
<circle cx="104.9" cy="112.9" r=".32" fill="none" stroke="#f0f" stroke-width=".17"/>
<circle cx="108.5" cy="128.9" r=".32" fill="#f0f"/>
<circle cx="108.5" cy="128.9" r=".32" fill="none" stroke="#f0f" stroke-width=".17"/>
<circle cx="84.5" cy="125.3" r=".32" fill="#f0f"/>
<circle cx="84.5" cy="125.3" r=".32" fill="none" stroke="#f0f" stroke-width=".17"/>
<circle cx="84.5" cy="114.7" r=".32" fill="#f0f"/>
<circle cx="84.5" cy="114.7" r=".32" fill="none" stroke="#f0f" stroke-width=".17"/>
<circle cx="158.3" cy="104" r=".32" fill="#f0f"/>
<circle cx="158.3" cy="104" r=".32" fill="none" stroke="#f0f" stroke-width=".17"/>
<circle cx="168.9" cy="104" r=".32" fill="#f0f"/>
<circle cx="168.9" cy="104" r=".32" fill="none" stroke="#f0f" stroke-width=".17"/>
<circle cx="161.8" cy="104" r=".32" fill="#f0f"/>
<circle cx="161.8" cy="104" r=".32" fill="none" stroke="#f0f" stroke-width=".17"/>
<circle cx="176" cy="104" r=".32" fill="#f0f"/>
<circle cx="176" cy="104" r=".32" fill="none" stroke="#f0f" stroke-width=".17"/>
<circle cx="176" cy="118.2" r=".32" fill="#f0f"/>
<circle cx="176" cy="118.2" r=".32" fill="none" stroke="#f0f" stroke-width=".17"/>
<circle cx="183.1" cy="118.2" r=".32" fill="#f0f"/>
<circle cx="183.1" cy="118.2" r=".32" fill="none" stroke="#f0f" stroke-width=".17"/>
<circle cx="183.1" cy="127.1" r=".32" fill="#f0f"/>
<circle cx="183.1" cy="127.1" r=".32" fill="none" stroke="#f0f" stroke-width=".17"/>
<circle cx="176" cy="127.1" r=".32" fill="#f0f"/>
<circle cx="176" cy="127.1" r=".32" fill="none" stroke="#f0f" stroke-width=".17"/>
<circle cx="100.5" cy="54.2" r=".32" fill="#f0f"/>
<circle cx="100.5" cy="54.2" r=".32" fill="none" stroke="#f0f" stroke-width=".17"/>
<circle cx="100.5" cy="56" r=".32" fill="#f0f"/>
<circle cx="100.5" cy="56" r=".32" fill="none" stroke="#f0f" stroke-width=".17"/>
<circle cx="200" cy="176.9" r=".32" fill="#f0f"/>
<circle cx="200" cy="176.9" r=".32" fill="none" stroke="#f0f" stroke-width=".17"/>
<text font-size="4.2" x="128.9" y="156">WIFI</text>
<g font-size="3.1">
<text x="29.4" y="2.8">5</text>
<text x="88.2" y="2.8">4</text>
<text x="147" y="2.8">3</text>
<text x="205.7" y="2.8">2</text>
<text x="264.5" y="2.8">1</text>
<text x="0" y="28.7">D</text>
<text x="294" y="28.7">D</text>
<text x="0" y="80.7">C</text>
<text x="294" y="80.7">C</text>
<text x="0" y="132.7">B</text>
<text x="294" y="132.7">B</text>
<text x="0" y="184.6">A</text>
<text x="294" y="184.6">A</text>
<text x="29.4" y="210.7">5</text>
<text x="88.2" y="210.7">4</text>
<text x="147" y="210.7">3</text>
<text x="205.7" y="210.7">2</text>
<text x="264.5" y="210.7">1</text>
</g>
<text font-size="2.8" x="256.8" y="193">http://www.myir-tech.com</text>
<g font-size="1.9" fill="#00f">
<text x="135.3" y="39.5" transform="rotate(-90 135.3 39.5)">Up Stream</text>
<text x="137.8" y="42.3" transform="rotate(-90 137.8 42.3)">Down Stream</text>
<text x="143.2" y="53.4">Config</text>
<text x="132.7" y="60.7">Port Power Crtl / SOF</text>
<text x="139.6" y="82.7">Power</text>
<text x="135" y="123.5">(Put at least 5 vias</text>
</g>
<g font-size="1.8" fill="#00f">
<text x="123.6" y="82.5">Common</text>
<text x="135" y="125.3">in the GND Flag!)</text>
</g>
<g font-size="1.6">
<text x="95.5" y="21.5">VDD_3V3</text>
<text x="118.8" y="29">16</text>
<text x="153.3" y="29">3</text>
<text x="153.3" y="30.7">2</text>
<text x="118.8" y="37.8">20</text>
<text x="118.8" y="36.1">19</text>
<text x="153.3" y="46.7">5</text>
<text x="118.8" y="53.8">13</text>
<text x="118.8" y="52.1">14</text>
<text x="153.3" y="48.5">4</text>
<text x="118.8" y="55.6">17</text>
<text x="98.7" y="61">DGND</text>
<text x="153.3" y="62.7">8</text>
<text x="153.3" y="64.5">12</text>
<text x="100.8" y="67.8">VDD_3V3</text>
<text x="153.3" y="68.1">7</text>
<text x="153.3" y="69.8">11</text>
<text x="118.8" y="78.7">15</text>
<text x="153.3" y="87.6">23</text>
<text x="153.3" y="89.4">10</text>
<text x="102.3" y="91.2">DGND</text>
<text x="119.7" y="91.2">6</text>
<text x="109.4" y="96.6">DGND</text>
<text x="118.8" y="98.3">24</text>
<text x="163.6" y="100.1">DGND</text>
<text x="171.6" y="100.1">DGND</text>
<text x="180.8" y="101.6">VDD_3V3</text>
<text x="153.3" y="103.6">1</text>
<text x="153.3" y="105.4">18</text>
<text x="107.9" y="109">DGND</text>
<text x="118.8" y="112.5">22</text>
<text x="104.6" y="116.1" transform="rotate(-90 104.6 116.1)">3</text>
<text x="108.1" y="116.1" transform="rotate(-90 108.1 116.1)">4</text>
<text x="153.3" y="117.9">9</text>
<text x="160.1" y="117">DGND</text>
<text x="167.2" y="117">DGND</text>
<text x="174.3" y="117">DGND</text>
<text x="104.6" y="124.8" transform="rotate(-90 104.6 124.8)">2</text>
<text x="108.1" y="124.8" transform="rotate(-90 108.1 124.8)">1</text>
<text x="118.8" y="123.2">21</text>
<text x="153.3" y="126.7">25</text>
<text x="82.7" y="133.9">DGND</text>
<text x="181.4" y="132.1">DGND</text>
<text x="79.5" y="143.3">VDD_3V3</text>
<text x="83.3" y="147.2">2</text>
<text x="93.7" y="147.2">1</text>
<text x="95.2" y="162.3">DGND</text>
<text x="112.6" y="163.2">1</text>
<text x="112.6" y="166.8">2</text>
<text x="131.9" y="165">6</text>
<text x="160.6" y="165">1L8</text>
<text x="169.3" y="165">2</text>
<text x="183.7" y="165.9" transform="rotate(-90 183.7 165.9)">2</text>
<text x="194.4" y="165">2</text>
<text x="208.4" y="165">1</text>
<text x="112.6" y="170.3">3</text>
<text x="112.6" y="173.9">4</text>
<text x="131.9" y="168.5">5</text>
<text x="140.5" y="173.9">DGND</text>
<text x="199.7" y="172.8" transform="rotate(-90 199.7 172.8)">3</text>
<text x="201.5" y="172.8" transform="rotate(-90 201.5 172.8)">4</text>
<text x="155.6" y="177.5">DGND</text>
<text x="171.6" y="178.4">DGND</text>
<text x="182.3" y="178.4">DGND</text>
<text x="183.7" y="176.4" transform="rotate(-90 183.7 176.4)">1</text>
<text x="104.1" y="182.8">DGND</text>
<text x="198.3" y="181.9">DGND</text>
<text x="255" y="197">Title:</text>
<text x="231.2" y="201.8">Size:</text>
<text x="238.3" y="201.8">Document</text>
<text x="246.8" y="201.8">Number:</text>
<text x="284.5" y="201.8">Rev:</text>
<text x="231.2" y="206.5">Draw By:MYIR</text>
<text x="249.8" y="206.5">Date: Friday, March 24, 2017</text>
<text x="281.9" y="206.5">Sheet: 12 o f 12</text>
</g>
<g font-size="1.6" fill="#000080">
<text x="103.2" y="28.1">R223</text>
<text x="104.1" y="26.3">10K</text>
<text x="121.8" y="27.2">U15</text>
<text x="138.7" y="27.2">USB2422/MJ</text>
<text x="103.2" y="52.1">R227</text>
<text x="103.2" y="53.9">R228</text>
<text x="112.1" y="52.1">10K</text>
<text x="112.1" y="53.9">10K</text>
<text x="103.2" y="55.7">R229</text>
<text x="112.1" y="55.7">10K</text>
<text x="106.9" y="73.4">R224</text>
<text x="106.9" y="75.6">100K</text>
<text x="106.9" y="82.3">C131</text>
<text x="106.9" y="84.5">100nF</text>
<text x="166.3" y="93">C140</text>
<text x="166.3" y="94.8">100nF</text>
<text x="173.4" y="93">C141</text>
<text x="173.4" y="94.8">100nF</text>
<text x="104.4" y="101">R225</text>
<text x="104.1" y="102.8">12K</text>
<text x="86.3" y="112.6">18pF</text>
<text x="91.6" y="112.6">C133</text>
<text x="161.8" y="109">C139</text>
<text x="161.8" y="113.5">100nF</text>
<text x="168.9" y="109">C137</text>
<text x="168.9" y="113.5">4.7uF</text>
<text x="176.1" y="109">C136</text>
<text x="176.1" y="113.5">100nF</text>
<text x="93.4" y="119.7">R226</text>
<text x="111.3" y="118.8">Y5</text>
<text x="93.4" y="121.5">1M</text>
<text x="111.3" y="120.9">24M</text>
<text x="177" y="120.6">C135</text>
<text x="177" y="124.1">100nF</text>
<text x="186" y="121.5">C138</text>
<text x="186" y="123.6">1uF</text>
<text x="86.3" y="128.6">18pF</text>
<text x="92.5" y="128.6">C132</text>
<text x="86.3" y="145.5">L7</text>
<text x="89.8" y="145.5">220R</text>
<text x="91.6" y="152.6">C112</text>
<text x="91.6" y="154.3">10uF</text>
<text x="104.1" y="152.6">C113</text>
<text x="104.1" y="154.3">100nF</text>
<text x="115.9" y="160.7">U13</text>
<text x="198.3" y="160.7">J10</text>
<text x="168.1" y="165">0R</text>
<text x="159.2" y="170.3">C120</text>
<text x="159.2" y="172.1">DNP</text>
<text x="175.2" y="170.3">C121</text>
<text x="175.2" y="172.1">DNP</text>
<text x="186.7" y="170.3">D11</text>
<text x="186.7" y="172.1">DNP</text>
<text x="205.4" y="173.9">1566230-1</text>
<text x="116.2" y="180">FN-8112MET</text>
</g>
<g font-size="1.6" fill="#f00">
<text x="107.9" y="28.6">VBUS_DET</text>
<text x="204.8" y="28.6">WIFI_USB_DP</text>
<text x="204.8" y="30.4">WIFI_USB_DM</text>
<text x="68.5" y="38.8">{11}</text>
<text x="68.5" y="37">{11}</text>
<text x="74.9" y="38.8">HUB_OTG2_DP</text>
<text x="74.9" y="37">HUB_OTG2_DN</text>
<text x="204.8" y="47.7">HOST_USB_DP</text>
<text x="220.3" y="47.7">{11}</text>
<text x="204.8" y="49.4">HOST_USB_DM</text>
<text x="220.5" y="49.4">{11}</text>
<text x="107.1" y="78.8">RESETn</text>
<text x="159.5" y="87.7">PLLFILT</text>
<text x="159.5" y="89.5">CRFILT</text>
<text x="111.5" y="98.3">RBIAS</text>
<text x="99.9" y="112.6">XTALIN</text>
<text x="99.9" y="128.6">XTALOUT</text>
<text x="81.3" y="166.4">WIFI_USB_DM</text>
<text x="81.3" y="169.9">WIFI_USB_DP</text>
</g>
<g font-size="1.6" fill="#004080">
<text x="122.7" y="30.1">VBUS_DET</text>
<text x="141.4" y="31.8">USBDN1_DM</text>
<text x="141.6" y="30.1">USBDN1_DP</text>
<text x="122.7" y="38.9">USBUP_DP</text>
<text x="122.7" y="37.2">USBUP_DM</text>
<text x="141.6" y="47.8">USBDN2_DP</text>
<text x="122.7" y="53.2">SMBCLK/CFG_SEL0</text>
<text x="141.4" y="49.6">USBDN2_DM</text>
<text x="122.7" y="54.9">SMBDATA/NON_REM1</text>
<text x="122.7" y="56.7">SUSP_IND/LOCAL_PWR/NON_REM0</text>
<text x="140" y="65.6">OCS2/SOF_EN</text>
<text x="146.8" y="63.8">OCS1</text>
<text x="139.5" y="71">PRTPWR2/SOF</text>
<text x="143.3" y="69.2">PRTPWR1</text>
<text x="122.7" y="79.8">RESET</text>
<text x="145" y="88.7">PLLFILT</text>
<text x="122.7" y="92.3">TEST</text>
<text x="145.6" y="90.5">CRFILT</text>
<text x="122.7" y="99.4">RBIAS</text>
<text x="135.2" y="104.7">VDDPLLREF/VDDA33</text>
<text x="145" y="106.5">VDDA33</text>
<text x="122.7" y="113.6">XTAL1/CLKIN</text>
<text x="141.5" y="119">VDD33(REG)</text>
<text x="122.7" y="124.3">XTAL2</text>
<text x="142.7" y="127.8">VSS(FLAG)</text>
<text x="115.6" y="164.3">VDD</text>
<text x="115.6" y="167.9">USB_DN</text>
<text x="123.7" y="166.1">RF_ANT</text>
<text x="197.4" y="166.1">IN</text>
<text x="204" y="166.1">NC</text>
<text x="115.6" y="171.4">USB_DP</text>
<text x="124.2" y="169.6">RFGND</text>
<text x="200.8" y="169.8" transform="rotate(-90 200.8 169.8)">GND1</text>
<text x="202.6" y="169.8" transform="rotate(-90 202.6 169.8)">GND2</text>
<text x="115.6" y="175">DGND</text>
</g>
<g font-size="1.6" fill="#800000">
<text x="233" y="203.8">A3</text>
<text x="241" y="203.8">USB Hub &amp; WIFI</text>
<text x="258.9" y="198.6">MYS-U6UL</text>
<text x="286.3" y="203.8">V1.0</text>
</g>
</svg>
